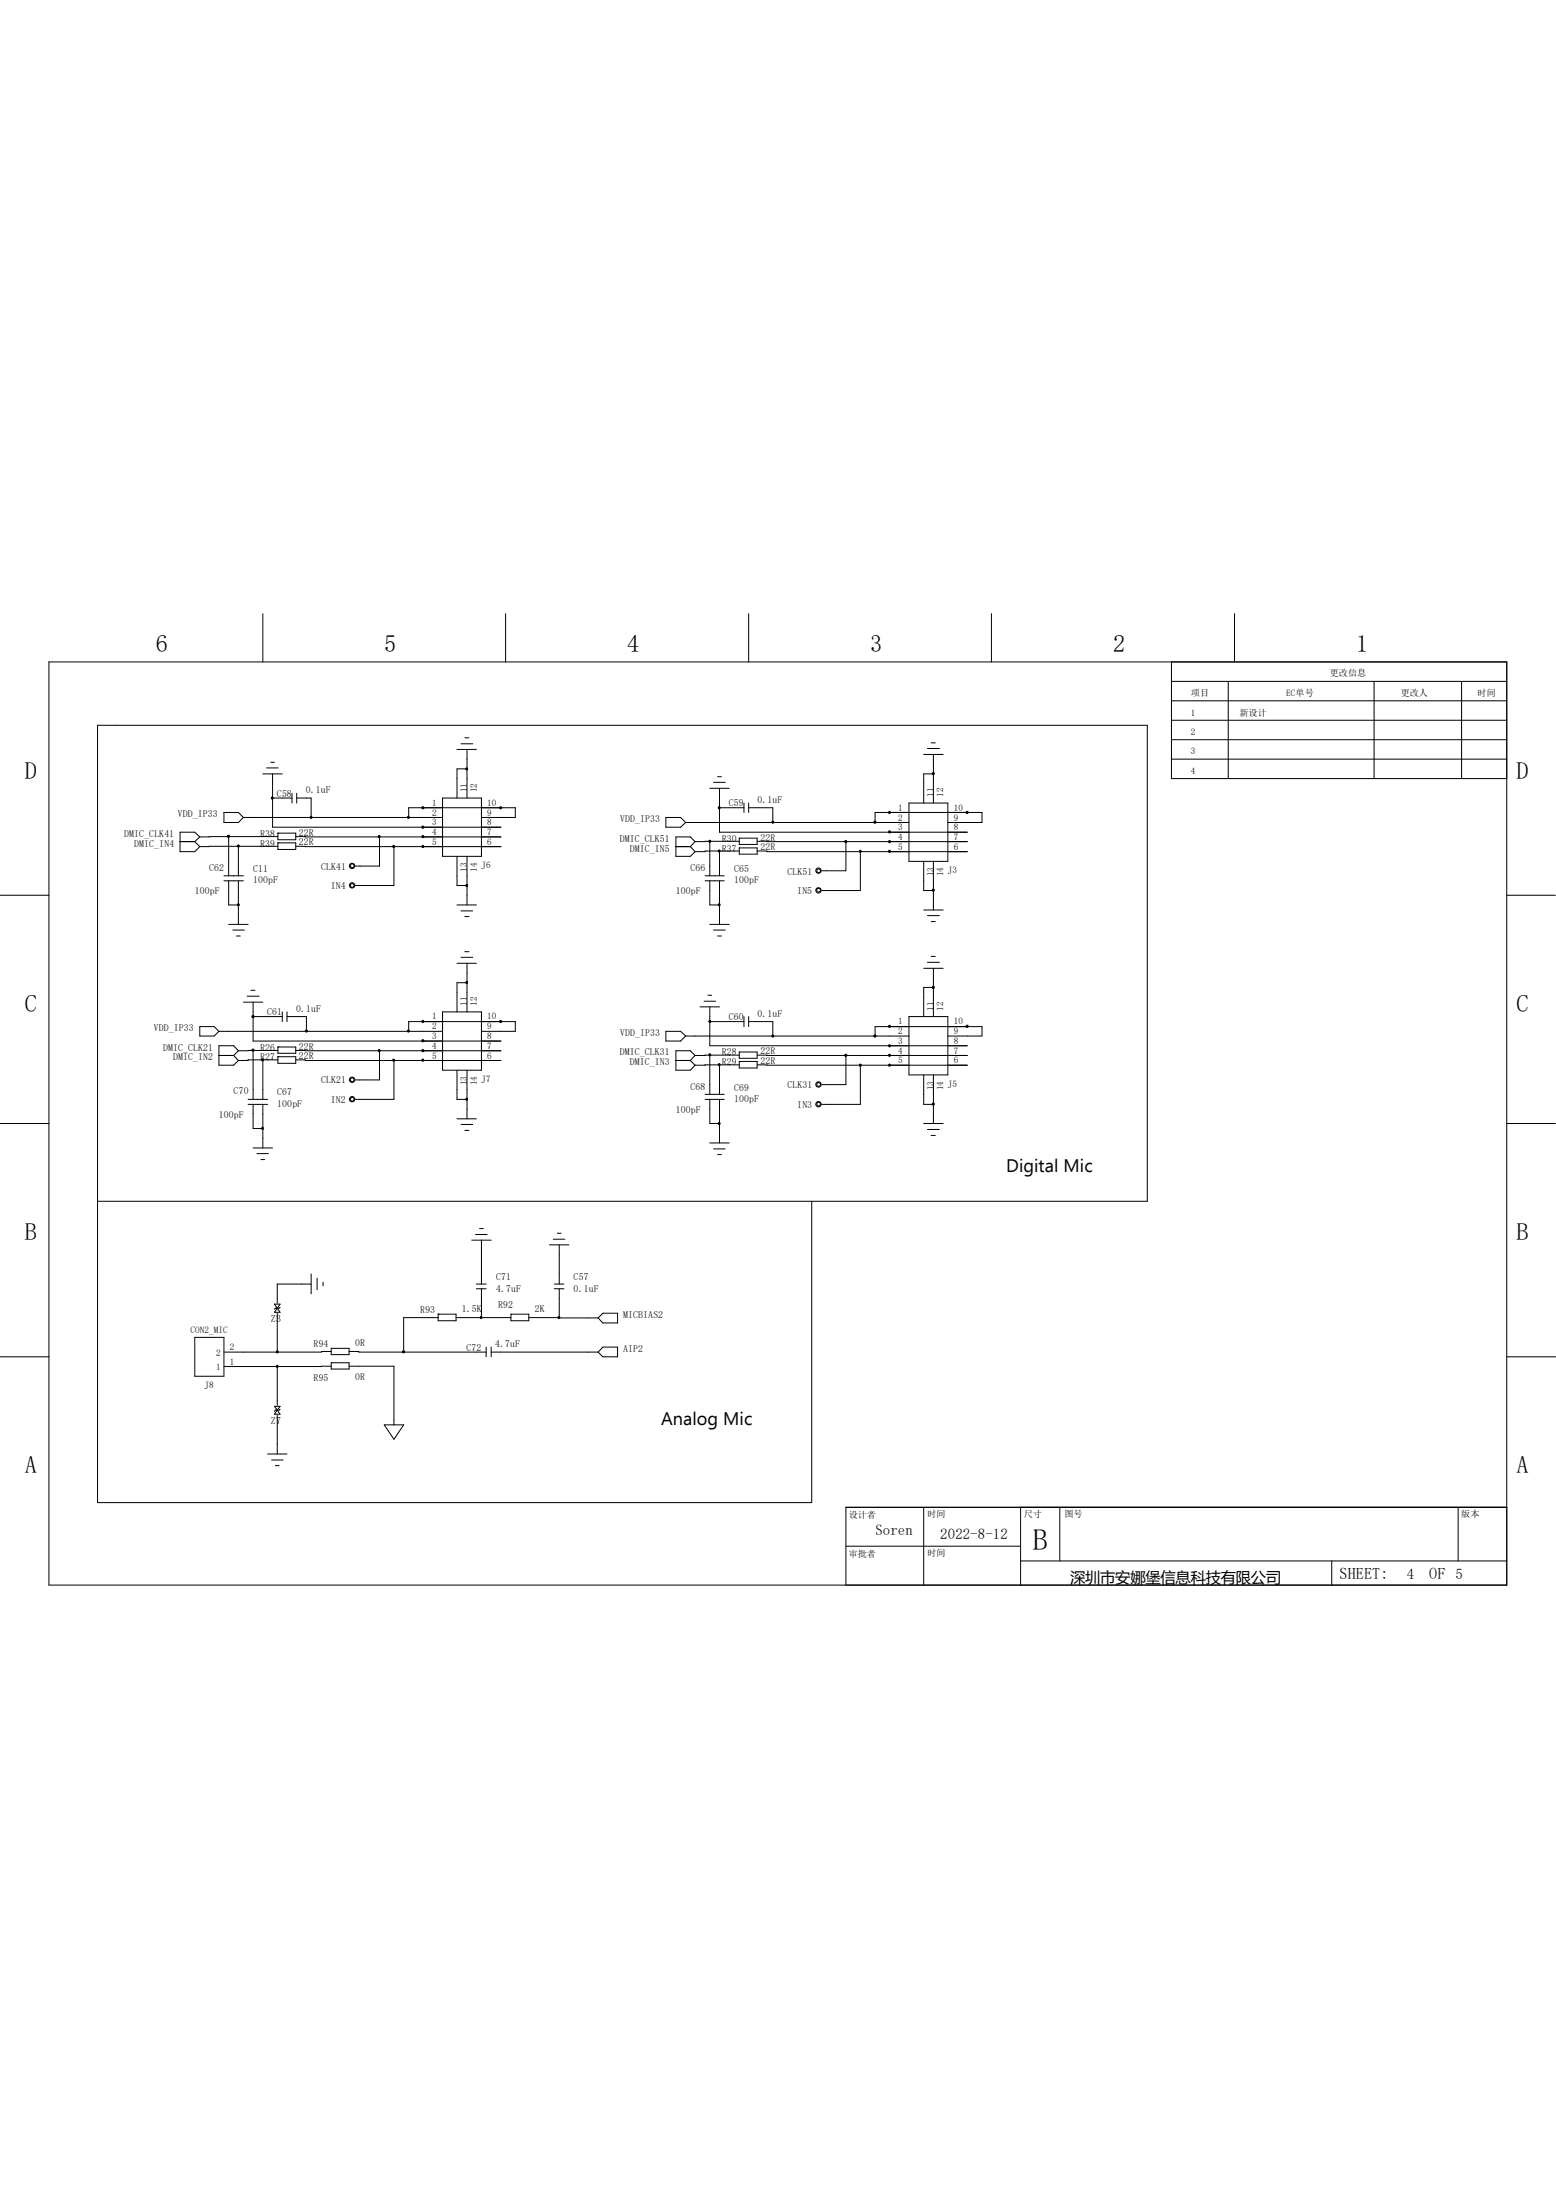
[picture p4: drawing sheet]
<svg xmlns="http://www.w3.org/2000/svg" width="210mm" height="297mm" viewBox="0 0 210 297" stroke-linecap="round" stroke-linejoin="round" font-family="sans-serif">
<g fill="none" stroke="#000" stroke-width=".13">
<path d="M6.6 89.4h196.8v124.6h-196.8zM35.5 82.8v6.6M62.7 99.6h.6M68.2 82.8v6.6M101 82.8v6.6M133.8 82.8v6.6M158.1 89.4v15.7h45.3M158.1 99.9h45.3M158.1 94.6h45.3M158.1 92h45.3M158.1 97.2h45.3M165.8 92v13.1"/>
<path d="M166.6 82.8v6.6M185.5 92v13.1M197.3 92v13.1M24.3 113.6h2M26.3 113.6l.7 .7M27 113l-.7-.6h-2v2.6h2l.7-.7M27 113l-.7 .6M30.2 118.9h2.7M30.2 118.2h2.7M30.2 109.7h2l.7 .7-.7 .6h-2zM30.9 112.9v5.3M30.9 118.9v3.3h1.3"/>
<path d="M32.2 114.3v3.9M32.2 118.9v5.9M32.9 110.4h26.8M35.5 104.5h2.6M36 103.7h1.5M36.5 102.9h.5M36.8 107.7h2.6M36.8 104.5v7.2h30.8M37.5 112.5h.1M37.5 113.8h.1M37.5 112.5h2.4v.9h-2.4zM37.5 113.8h2.4v.9h-2.4z"/>
<path d="M37.5 112.9l-10.5 .1M37.5 114.3h-10.5M39.4 107.1v1.3M39.9 112.9l27.7 .1M39.9 114.3h27.7M40 107.1v1.3M40 107.7h2v2.7M51.2 113v3.9h-3.3M53.2 114.3v5.2h-5.3M55.2 110.4v-1.3h14.4v1.3h-4.6M57.1 109.1h.1M57.1 113h.1"/>
<path d="M57.1 114.3h.1M57.1 111.7h.1M59.7 107.7h5.3v7.9h-5.3zM61.7 115.6v3.9h1.3M61.7 101.2h2.6M62.2 100.4h1.6M63 101.2v6.5M63 115.6v6.6M63 103.8h-1.3v3.9M67.6 109.1h.1M89.9 110.4h2l.6 .6-.6 .7h-2zM91.2 114.3h2"/>
<path d="M92.5 111h30.2M93.2 114.3l.6 .7M93.8 113.6l-.6-.6h-2v2.6h2l.6-.6M93.8 113.6l-.6 .7M95.2 118.9h2.5M95.2 118.2h2.5M95.8 113.6v4.6M95.8 118.9v3.3h1.3M95.8 106.4h2.6M96.3 105.6h1.6M96.9 104.9h.5M97.1 109.1h3.3"/>
<path d="M97.1 106.4v6h33.5M97.1 114.9v3.3M97.1 118.9v5.9M99.8 113.2h2.4v.8h-2.4zM99.8 114.5h2.4v.8h-2.4zM99.8 113.6h-6M99.8 114.9l-6 .1M100.4 108.4v1.3M101 108.4v1.3M101 109.1h3.3v1.9M102.2 113.6h28.4M102.2 114.9h1.3v.1h27.1"/>
<path d="M114.2 113.6v4h-3.3M116.1 115v5.2h-5.2M118.1 111v-1.3h14.4v1.3h-4.6M120.1 109.7h.1M120.1 113.6h.1M120.1 115h.1M120.1 112.4h.1M122.7 108.4h5.2v7.9h-5.2zM124.7 116.3v3.9h1.3M124.7 101.9h2.6M125.2 101h1.6M125.7 100.3h.5"/>
<path d="M126 104.5h-1.3v3.9M126 101.9v6.5M126 116.3v6.6M130.6 109.7h.1M158.1 102.5h45.3M0 120.9h6.6M27 138.6h1.9l.6 .6-.6 .7h-1.9zM29.5 139.2h30.2M30.9 124.8h2.6M31.4 125.6h1.6M31.9 126.4h.5M32.9 135.3h2.6"/>
<path d="M33.4 134.5h1.6M33.9 133.7h.5M34.2 137.2h3.9M34.2 135.3v5.2h33.4M38.1 136.6v1.3M38.7 136.6v1.3M38.7 137.2h2.7v2M55.2 139.2v-1.3h14.4v1.3h-4.6M57.1 137.9h.1M59.7 136.6h5.3v7.9h-5.3zM61.7 122.2h2.6M61.7 130h2.6"/>
<path d="M62.2 123h1.6M62.2 129.2h1.6M62.7 123.7h.6M62.7 128.5h.6M63 130v6.6M63 132.7h-1.3v3.9M67.6 137.9h.1M89.9 139.2h2l.6 .7-.6 .6h-2zM92.5 139.9h30.2M94.5 135.9h2.6M95 135.2h1.6M95.5 134.4h.6"/>
<path d="M95.8 137.9h4.6M95.8 135.9v5.3h34.8M95.8 124.8h2.6M96.3 125.6h1.6M96.9 126.4h.5M100.4 137.2v1.4M101 137.2v1.4M101 137.9h3.3v2M118.1 139.9v-1.3h14.4v1.3h-4.6M120.1 138.6h.1M122.7 137.2h5.2v7.9h-5.2zM124.7 122.9h2.6"/>
<path d="M124.7 130.7h2.6M125.2 123.6h1.6M125.2 129.9h1.6M125.7 124.4h.5M125.7 129.1h.5M126 133.3h-1.3v3.9M126 130.7v6.5M130.6 138.6h.1M203.4 120.9h6.5M0 151.7h6.6M29.5 142.5h2M31.5 142.5l.7 .7"/>
<path d="M32.2 141.9l-.7-.7h-2v2.6h2l.7-.6M32.2 141.9l-.7 .6M33.5 149.1h2.6M33.5 148.4h2.6M34.2 141.8v6.6M34.2 149.1v3.3h1.3M34.2 155h2.6M34.7 155.7h1.5M35.2 156.5h.5M35.5 143.1v5.3M35.5 149.1v5.9M37.5 141.4h.1"/>
<path d="M37.5 142.7h.1M37.5 141.4h2.4v.8h-2.4zM37.5 142.7h2.4v.9h-2.4zM37.5 141.8l-5.3 .1M37.5 143.1l-5.3 .1M39.9 141.8l27.7 .1M39.9 143.1h1.3v.1h26.4M51.2 141.9v3.9h-3.3M53.2 143.2v5.2h-5.3M57.1 141.9h.1M57.1 143.2h.1M57.1 140.5h.1"/>
<path d="M61.7 144.5v3.9h1.3M61.7 151h2.6M62.2 151.8h1.6M62.7 152.6h.6M63 144.5v6.5M91.2 143.2h2M93.2 143.2l.6 .6M93.8 142.5l-.6-.6h-2v2.6h2l.6-.7M93.8 142.5l-.6 .7M95.2 148.4h2.5M95.2 147.7h2.5M95.8 148.4v3.3h1.3"/>
<path d="M95.8 142.5v5.2M95.8 154.3h2.6M96.3 155.1h1.6M96.9 155.9h.5M97.1 143.8v3.9M97.1 148.4v5.9M99.8 142h2.4v.9h-2.4zM99.8 143.3h2.4v.9h-2.4zM99.8 142.5h-6M99.8 143.8h-6M102.2 142.5h28.4M102.2 143.8h28.4"/>
<path d="M114.2 142.5v3.9h-3.3M116.1 143.8v5.3h-5.2M120.1 142.5h.1M120.1 143.8h.1M120.1 141.2h.1M124.7 151.7h2.6M124.7 145.1v4h1.3M125.2 152.5h1.6M125.7 153.3h.5M126 145.1v6.6M203.4 151.7h6.5M13.2 162.2h141.7v-64.3h-141.7v105h96.4v-40.7"/>
<path d="M37 176.1l.8 1.1h-.8l.8-1.1zM37.4 177.3v5.2M37.8 176.5l-.1 .1h-.5l-.2 .1M42 173.4h-4.6v2.5M42 172v2.7M42.8 172.6v1.5M43.6 173.1v.5M59.1 177.4h.1M59.1 177.4h2.5v.9h-2.5zM59.1 177.9h-4.6v4.6M61.6 177.9h7.4M63.7 167.4h2.6"/>
<path d="M64.2 166.7h1.5M64.3 174h1.3M64.3 173.4h1.3M64.7 165.9h.5M65 167.4v6M65 174v3.9M69 177.4h2.4v.9h-2.4zM71.4 177.9h4.1M74.2 168.1h2.6M74.7 167.3h1.5M74.8 174h1.3M74.8 173.4h1.3"/>
<path d="M75.2 166.5h.5M75.5 168.1v5.3M75.5 174v3.9h5.2M80.7 177.9l.7-.6h2v1.3h-2zM0 183.2h6.6M26.3 180.6h3.9v5.2h-3.9zM36.1 196.3h2.6M36.7 197.1h1.5M37 189.9h.8l-.4 .5zM37.2 197.9h.5M37.4 184.5v5.2M37.4 191.1v5.2"/>
<path d="M37.4 190.4l.4 .5h-.8zM37.8 190.2l-.1 .2h-.5l-.2 .1M44.7 184.4l-14.5 .1M44.7 182.5h-1.3h-13.2M44.7 182h2.4v.9h-2.4zM44.7 184h2.4v.8h-2.4zM47.1 182.5h1.3h17.2M47.1 184.4h6.1v8M51.9 192.4h2.6l-1.3 1.9zM65.6 181.9v1.3M66.3 182.5h14.4M66.3 181.9v1.3"/>
<path d="M81.4 181.9h2v1.3h-2l-.7-.7zM203.4 183.2h6.6M114.2 208.7h23.6M124.7 203.5v10.5M137.8 203.5v10.5M137.8 210.7h65.6M143 203.5v7.2M179.7 210.7v3.3M196.8 203.5v7.2M203.4 203.5h-89.2v10.5"/>
<circle cx="47.5" cy="119.5" r=".36"/>
<circle cx="47.5" cy="116.9" r=".36"/>
<circle cx="47.5" cy="116.9" r=".25"/>
<circle cx="47.5" cy="119.5" r=".25"/>
<circle cx="110.5" cy="117.5" r=".36"/>
<circle cx="110.5" cy="117.6" r=".25"/>
<circle cx="110.5" cy="120.2" r=".36"/>
<circle cx="110.5" cy="120.2" r=".25"/>
<circle cx="47.5" cy="145.8" r=".36"/>
<circle cx="47.5" cy="148.4" r=".36"/>
<circle cx="47.5" cy="145.8" r=".25"/>
<circle cx="47.5" cy="148.4" r=".25"/>
<circle cx="110.5" cy="149.1" r=".36"/>
<circle cx="110.5" cy="146.4" r=".36"/>
<circle cx="110.5" cy="146.4" r=".25"/>
<circle cx="110.5" cy="149.1" r=".25"/>
</g>
<g fill="#000" stroke="#000" stroke-width=".13">
<circle cx="30.8" cy="112.9" r=".15"/>
<circle cx="32.2" cy="114.2" r=".14"/>
<circle cx="36.7" cy="107.7" r=".14"/>
<circle cx="42" cy="110.3" r=".14"/>
<circle cx="51.2" cy="112.9" r=".14"/>
<circle cx="53.1" cy="114.3" r=".14"/>
<circle cx="55.1" cy="110.3" r=".14"/>
<circle cx="57.1" cy="111.7" r=".14"/>
<circle cx="57.1" cy="109" r=".14"/>
<circle cx="57.1" cy="112.9" r=".14"/>
<circle cx="57.1" cy="114.3" r=".14"/>
<circle cx="63" cy="119.5" r=".14"/>
<circle cx="63" cy="103.8" r=".14"/>
<circle cx="67.6" cy="109" r=".14"/>
<circle cx="95.8" cy="113.6" r=".14"/>
<circle cx="97.1" cy="109" r=".14"/>
<circle cx="97.1" cy="114.9" r=".14"/>
<circle cx="104.3" cy="111" r=".14"/>
<circle cx="114.2" cy="113.6" r=".15"/>
<circle cx="116.1" cy="114.9" r=".14"/>
<circle cx="118.1" cy="111" r=".15"/>
<circle cx="120" cy="114.9" r=".14"/>
<circle cx="120" cy="113.6" r=".14"/>
<circle cx="120" cy="109.7" r=".14"/>
<circle cx="120" cy="112.3" r=".14"/>
<circle cx="126" cy="104.4" r=".15"/>
<circle cx="130.5" cy="109.7" r=".15"/>
<circle cx="32.2" cy="122.1" r=".14"/>
<circle cx="34.1" cy="137.2" r=".15"/>
<circle cx="41.3" cy="139.2" r=".14"/>
<circle cx="55.1" cy="139.2" r=".14"/>
<circle cx="57.1" cy="137.9" r=".14"/>
<circle cx="63" cy="132.6" r=".14"/>
<circle cx="67.6" cy="137.9" r=".14"/>
<circle cx="95.8" cy="137.9" r=".14"/>
<circle cx="97.1" cy="122.1" r=".14"/>
<circle cx="104.3" cy="139.9" r=".14"/>
<circle cx="118.1" cy="139.9" r=".15"/>
<circle cx="120" cy="138.5" r=".14"/>
<circle cx="126" cy="133.3" r=".15"/>
<circle cx="126" cy="120.2" r=".15"/>
<circle cx="130.5" cy="138.6" r=".15"/>
<circle cx="34.1" cy="141.8" r=".15"/>
<circle cx="35.4" cy="143.1" r=".14"/>
<circle cx="35.4" cy="152.3" r=".14"/>
<circle cx="51.2" cy="141.8" r=".14"/>
<circle cx="53.1" cy="143.1" r=".14"/>
<circle cx="57.1" cy="143.1" r=".14"/>
<circle cx="57.1" cy="141.8" r=".14"/>
<circle cx="57.1" cy="140.5" r=".14"/>
<circle cx="63" cy="148.4" r=".14"/>
<circle cx="95.8" cy="142.4" r=".14"/>
<circle cx="97.1" cy="143.7" r=".14"/>
<circle cx="97.1" cy="151.7" r=".14"/>
<circle cx="114.2" cy="142.5" r=".15"/>
<circle cx="116.1" cy="143.8" r=".14"/>
<circle cx="120" cy="143.8" r=".14"/>
<circle cx="120" cy="141.2" r=".14"/>
<circle cx="120" cy="142.5" r=".14"/>
<circle cx="126" cy="149.1" r=".15"/>
<circle cx="64.9" cy="177.9" r=".14"/>
<circle cx="75.4" cy="177.9" r=".14"/>
<circle cx="37.4" cy="184.5" r=".14"/>
<circle cx="37.4" cy="182.5" r=".14"/>
<circle cx="54.5" cy="182.5" r=".15"/>
</g>
<text font-size="4" x="139.4" y="209.3">B</text>
<g font-size="3.3">
<text x="21" y="88.1">6</text>
<text x="51.9" y="88.1">5</text>
<text x="84.7" y="88.1">4</text>
<text x="117.4" y="88.1">3</text>
<text x="150.2" y="88.1">2</text>
<text x="183" y="88.1">1</text>
<text x="3.3" y="105.1">D</text>
<text x="204.7" y="105.1">D</text>
<text x="3.3" y="136.6">C</text>
<text x="204.7" y="136.6">C</text>
<text x="3.3" y="167.4">B</text>
<text x="204.7" y="167.4">B</text>
<text x="3.3" y="198.9">A</text>
<text x="204.7" y="198.9">A</text>
</g>
<g font-size="2.5">
<text x="135.8" y="158.2">Digital Mic</text>
<text x="89.2" y="192.4">Analog Mic</text>
</g>
<g font-size="2.2">
<text x="180.8" y="213.2">SHEET:</text>
<text x="192.9" y="213.2">OF 5</text>
</g>
<text font-size="2.1" x="144.4" y="213.7">深圳市安娜堡信息科技有限公司</text>
<g font-size="2">
<text x="118.2" y="207.2">Soren</text>
<text x="126.9" y="207.8">2022-8-12</text>
<text x="189.9" y="213.1">4</text>
</g>
<g font-size="1.4">
<text x="36.6" y="178.5">Z3</text>
<text x="36.6" y="192.2">Z7</text>
</g>
<g font-size="1.3">
<text x="37.4" y="107.6">C58</text>
<text x="41.3" y="107.1">0.1uF</text>
<text x="16.8" y="113">DMIC_CLK41</text>
<text x="24" y="110.4">VDD_IP33</text>
<text x="35.1" y="113">R38</text>
<text x="40.3" y="112.8">22R</text>
<text x="83.7" y="113.6">DMIC_CLK51</text>
<text x="83.7" y="111">VDD_IP33</text>
<text x="97.4" y="113.6">R30</text>
<text x="98.4" y="108.9">C59</text>
<text x="102.2" y="108.4">0.1uF</text>
<text x="102.7" y="113.5">22R</text>
<text x="18.1" y="114.3">DMIC_IN4</text>
<text x="28.2" y="117.6">C62</text>
<text x="34.2" y="117.7">C11</text>
<text x="34.2" y="119.3">100pF</text>
<text x="35.1" y="114.3">R39</text>
<text x="40.3" y="114.1">22R</text>
<text x="43.3" y="117.4">CLK41</text>
<text x="85" y="115">DMIC_IN5</text>
<text x="93.2" y="117.6">C66</text>
<text x="97.4" y="115">R37</text>
<text x="99.1" y="117.7">C65</text>
<text x="99.1" y="119.3">100pF</text>
<text x="102.7" y="114.8">22R</text>
<text x="106.3" y="118.1">CLK51</text>
<text x="26.3" y="120.7">100pF</text>
<text x="44.7" y="120.1">IN4</text>
<text x="91.2" y="120.7">100pF</text>
<text x="107.6" y="120.7">IN5</text>
<text x="36.1" y="137.1">C61</text>
<text x="40" y="136.6">0.1uF</text>
<text x="98.4" y="137.8">C60</text>
<text x="102.2" y="137.2">0.1uF</text>
<text x="20.7" y="139.2">VDD_IP33</text>
<text x="22" y="141.9">DMIC_CLK21</text>
<text x="23.4" y="143.2">DMIC_IN2</text>
<text x="35.1" y="141.9">R26</text>
<text x="35.1" y="143.2">R27</text>
<text x="40.3" y="143">22R</text>
<text x="40.3" y="141.7">22R</text>
<text x="83.7" y="142.5">DMIC_CLK31</text>
<text x="83.7" y="139.9">VDD_IP33</text>
<text x="85" y="143.8">DMIC_IN3</text>
<text x="97.4" y="142.5">R28</text>
<text x="97.4" y="143.8">R29</text>
<text x="102.7" y="142.3">22R</text>
<text x="102.7" y="143.6">22R</text>
<text x="31.5" y="147.7">C70</text>
<text x="37.4" y="147.9">C67</text>
<text x="37.4" y="149.4">100pF</text>
<text x="43.3" y="146.3">CLK21</text>
<text x="44.7" y="148.9">IN2</text>
<text x="93.2" y="147.1">C68</text>
<text x="99.1" y="147.2">C69</text>
<text x="99.1" y="148.8">100pF</text>
<text x="106.3" y="146.9">CLK31</text>
<text x="107.6" y="149.6">IN3</text>
<text x="29.5" y="150.9">100pF</text>
<text x="91.2" y="150.2">100pF</text>
<text x="67" y="172.8">C71</text>
<text x="77.4" y="172.8">C57</text>
<text x="56.7" y="177.3">R93</text>
<text x="62.3" y="177.1">1.5K</text>
<text x="67" y="174.4">4.7uF</text>
<text x="67.2" y="176.6">R92</text>
<text x="72.2" y="177.1">2K</text>
<text x="77.4" y="174.4">0.1uF</text>
<text x="84.1" y="177.9">MICBIAS2</text>
<text x="42.3" y="181.9">R94</text>
<text x="47.9" y="181.7">0R</text>
<text x="62.9" y="182.4">C72</text>
<text x="66.8" y="181.9">4.7uF</text>
<text x="84.1" y="182.5">AIP2</text>
<text x="42.3" y="186.4">R95</text>
<text x="47.9" y="186.3">0R</text>
</g>
<g font-size="1.2">
<text x="160.7" y="94">项目</text>
<text x="173.6" y="94">EC单号</text>
<text x="179.5" y="91.2">更改信息</text>
<text x="189.1" y="93.9">更改人</text>
<text x="199.4" y="94">时间</text>
<text x="160.7" y="96.6">1</text>
<text x="160.7" y="99.2">2</text>
<text x="160.7" y="101.9">3</text>
<text x="167.3" y="96.6">新设计</text>
<text x="63" y="107" transform="rotate(-90 63 107)">11</text>
<text x="64.3" y="107" transform="rotate(-90 64.3 107)">12</text>
<text x="126" y="107.6" transform="rotate(-90 126 107.6)">11</text>
<text x="127.3" y="107.6" transform="rotate(-90 127.3 107.6)">12</text>
<text x="160.7" y="104.5">4</text>
<text x="58.3" y="112.7">4</text>
<text x="58.3" y="111.4">3</text>
<text x="58.3" y="110.1">2</text>
<text x="58.3" y="108.8">1</text>
<text x="65.7" y="112.7">7</text>
<text x="65.7" y="111.4">8</text>
<text x="65.7" y="110.1">9</text>
<text x="65.7" y="108.8">10</text>
<text x="121.2" y="113.4">4</text>
<text x="121.2" y="112.1">3</text>
<text x="121.2" y="110.8">2</text>
<text x="121.2" y="109.4">1</text>
<text x="128.7" y="113.4">7</text>
<text x="128.7" y="112.1">8</text>
<text x="128.7" y="110.8">9</text>
<text x="128.7" y="109.4">10</text>
<text x="58.3" y="114">5</text>
<text x="63" y="117.7" transform="rotate(-90 63 117.7)">13</text>
<text x="64.3" y="117.7" transform="rotate(-90 64.3 117.7)">14</text>
<text x="65" y="117.2">J6</text>
<text x="65.7" y="114">6</text>
<text x="121.2" y="114.7">5</text>
<text x="126" y="118.3" transform="rotate(-90 126 118.3)">13</text>
<text x="127.3" y="118.3" transform="rotate(-90 127.3 118.3)">14</text>
<text x="127.9" y="117.9">J3</text>
<text x="128.7" y="114.7">6</text>
<text x="58.3" y="137.6">1</text>
<text x="63" y="135.8" transform="rotate(-90 63 135.8)">11</text>
<text x="64.3" y="135.8" transform="rotate(-90 64.3 135.8)">12</text>
<text x="65.7" y="137.6">10</text>
<text x="126" y="136.5" transform="rotate(-90 126 136.5)">11</text>
<text x="127.3" y="136.5" transform="rotate(-90 127.3 136.5)">12</text>
<text x="58.3" y="142.9">5</text>
<text x="58.3" y="141.6">4</text>
<text x="58.3" y="140.3">3</text>
<text x="58.3" y="139">2</text>
<text x="65.7" y="142.9">6</text>
<text x="65.7" y="141.6">7</text>
<text x="65.7" y="140.3">8</text>
<text x="65.7" y="139">9</text>
<text x="121.2" y="143.6">5</text>
<text x="121.2" y="142.2">4</text>
<text x="121.2" y="140.9">3</text>
<text x="121.2" y="139.6">2</text>
<text x="121.2" y="138.3">1</text>
<text x="128.7" y="143.6">6</text>
<text x="128.7" y="142.2">7</text>
<text x="128.7" y="140.9">8</text>
<text x="128.7" y="139.6">9</text>
<text x="128.7" y="138.3">10</text>
<text x="63" y="146.5" transform="rotate(-90 63 146.5)">13</text>
<text x="64.3" y="146.5" transform="rotate(-90 64.3 146.5)">14</text>
<text x="65" y="146.1">J7</text>
<text x="126" y="147.2" transform="rotate(-90 126 147.2)">13</text>
<text x="127.3" y="147.2" transform="rotate(-90 127.3 147.2)">14</text>
<text x="127.9" y="146.7">J5</text>
<text x="25.7" y="180">CON2_MIC</text>
<text x="29.2" y="185">1</text>
<text x="29.2" y="183">2</text>
<text x="31" y="184.2">1</text>
<text x="31" y="182.2">2</text>
<text x="27.6" y="187.4">J8</text>
<text x="114.6" y="205">设计者</text>
<text x="125.2" y="204.8">时间</text>
<text x="138.2" y="204.8">尺寸</text>
<text x="143.7" y="204.8">图号</text>
<text x="197.2" y="204.8">版本</text>
<text x="114.6" y="210.2">审批者</text>
<text x="125.2" y="210.1">时间</text>
</g>
</svg>
